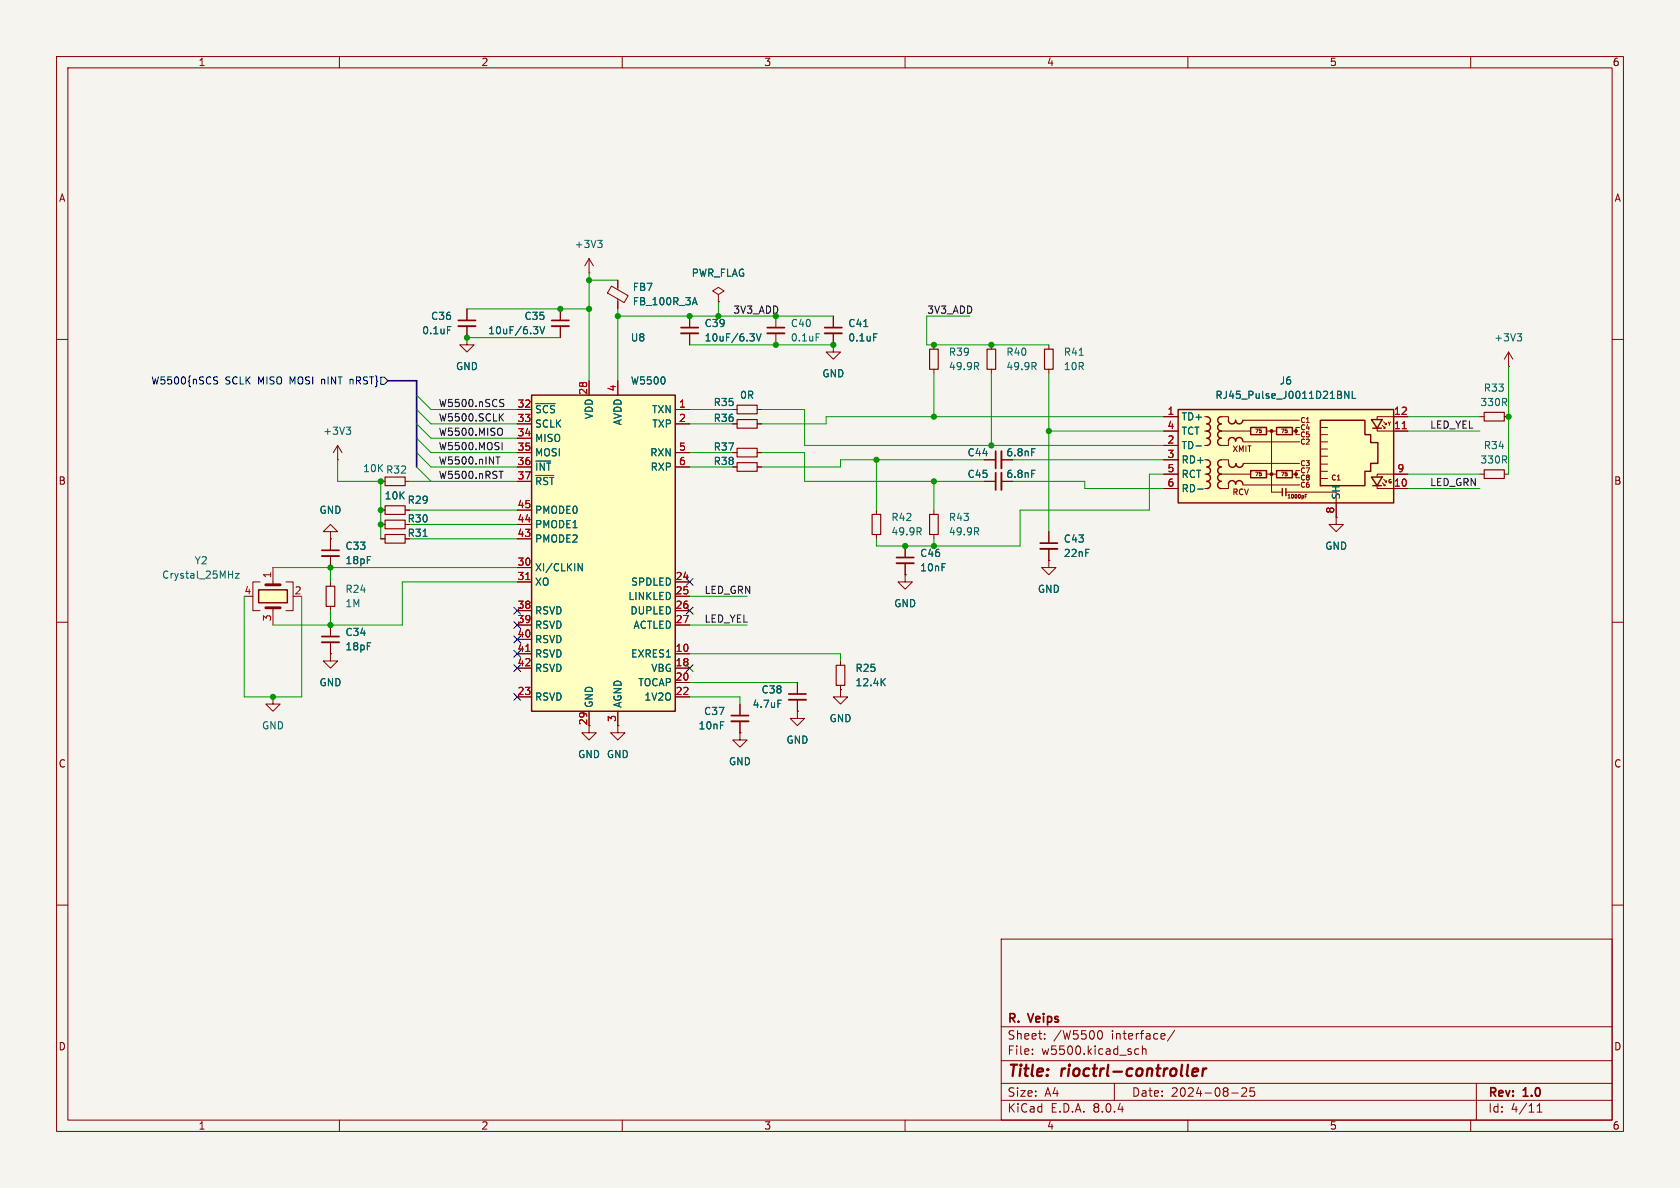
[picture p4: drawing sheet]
<svg xmlns="http://www.w3.org/2000/svg" width="297mm" height="210mm" viewBox="0 0 297 210" stroke-linecap="round" stroke-linejoin="round" font-family="sans-serif">
<path d="M0 0h297v210h-297z" fill="#f5f4ef" stroke="#f5f4ef" stroke-width=".18"/>
<g fill="none" stroke="#840000" stroke-width=".18">
<path d="M10 10h277v190h-277zM12 12h273v186h-273zM60 10v2M110 10v2M160 10v2M210 10v2M260 10v2M10 60h2M121.9 55.9v2M121.9 58.9v2.1M137.2 55.9v2M137.2 58.9v2.1"/>
<path d="M285 60h2M59.7 78.7l-.8 1.3M59.7 78.7v2.6M59.7 78.7l.8 1.3M129.5 72.4h.8M129.5 74.9h.8M133.9 72.4h.7M133.9 74.9h.7M165.1 61v.7M165.1 65.3v.7M175.3 61v.7M175.3 65.3v.7"/>
<path d="M185.4 61v.7M185.4 65.3v.7M58.4 94h1.3l-1.3-1.3-1.3 1.3h1.3v1.3M58.4 95.3h.1M58.4 95.3v2M58.4 98.3v2M59.7 81.3h.1M129.5 80h.8M129.5 82.6h.8M133.9 80h.7M133.9 82.6h.7M154.9 90.2v.7"/>
<path d="M154.9 94.5v.8M160 96.5v2.1M160 99.6v2M165.1 90.2v.7M165.1 94.5v.8M10 110h2M58.4 115.6v1.2h1.3l-1.3 1.3-1.3-1.3h1.3M58.4 115.6h.1M58.4 102.9v.7M58.4 107.2v.8M160 101.6v1.3h1.3l-1.3 1.2-1.3-1.2h1.3M160 101.6h.1"/>
<path d="M285 110h2M48.3 123.2v1.3h1.2l-1.2 1.2-1.3-1.2h1.3M48.3 123.2h.1M141 120.7v2M141 123.7v2M10 160h2M285 160h2M177 166h108v32h-108zM60 198v2M110 198v2M160 198v2M177 194.5h108"/>
<path d="M177 191.5h108M177 187.5h108M177 181.5h108M182.5 186.3v.1M182.5 185.5v.1M184.7 183.6v.1M184.7 182.8v.1M194 182.8l.2-.5 .2-.1a.81 .81 0 0 1 .6 .6 .81 .81 0 0 1-.3 .8h-.5l-.2-.5M197 191.5v3M200.7 186.3l.2 .1 .4-.1M201.3 185.5l-.4-.1-.2 .1M202 185.5l.2-.1 .3 .1 .1 .9"/>
<path d="M202 184.9v1.5M205.9 182.8l.1 .3-.8 .1M207.7 182.1l-1.3 2M210 198v2M217.7 193.2h1.2M219.5 192.4l.6-.1 .2 .1 .1 .3-.9 1.1h.9M221.7 192.3h-.7v.7l.2-.1h.5l.1 .3-.1 .5-.2 .1-.5-.1M260 198v2M261 191.5v6.5M271.7 196.6h.9M271.7 195.5l.5-.4v1.5"/>
</g>
<path d="M210.8 189.5l1-.1-.1-.4-.5-.1-.3 .3-.1 .9 .2 .1 .6-.1M212.7 188.9l-.2 1.3M213.3 188.9l-.4 .1-.2 .3" fill="none" stroke="#840000" stroke-width=".4"/>
<path d="M120.4 58.9h3M135.6 58.9h3.1M56.9 98.3h3M158.5 99.6h3M139.4 123.7h3.1" fill="none" stroke="#840000" stroke-width=".33"/>
<path d="M120.4 57.9h3M135.6 57.9h3.1M56.9 97.3h3M158.5 98.6h3M139.4 122.7h3.1" fill="none" stroke="#840000" stroke-width=".3"/>
<path d="M130.3 79.2h3.6v1.6h-3.6zM130.3 71.6h3.6v1.6h-3.6zM130.3 74.2h3.6v1.5h-3.6zM164.3 61.7h1.6v3.6h-1.6zM174.5 61.7h1.5v3.6h-1.5zM184.7 61.7h1.5v3.6h-1.5zM130.3 81.8h3.6v1.5h-3.6zM154.2 90.9h1.5v3.6h-1.5zM164.3 90.9h1.6v3.6h-1.6zM57.7 103.6h1.5v3.6h-1.5z" fill="none" stroke="#840000" stroke-width=".2"/>
<g fill="none" stroke="#006464" stroke-width=".18">
<path d="M132.6 59h.7l-.4 .5M133.1 59.5l.2 .2v.3l-.2 .3M133.7 59l.4 1.3 .4-1.3M144.3 59h.6M61.2 75.5h.8l-.4 .5M61.7 76l.3 .2v.3l-.3 .3M172.6 64.7l.4 .6M172.9 64.1l.1 .2-.1 .4M182.7 64.7l.5 .6M183.1 64.1l.1 .2-.1 .4M190.8 62.8h.7M162.4 94l.5 .6"/>
<path d="M162.7 93.3l.2 .2-.2 .4M172.6 94l.4 .6M172.9 93.3l.1 .2-.1 .4M137.5 123.8h.6"/>
</g>
<path d="M94 69.9h25.4v55.8h-25.4z" fill="#ffffc2"/>
<path d="M94 69.9h25.4v55.8h-25.4z" fill="none" stroke="#840000" stroke-width=".25"/>
<g fill="none" stroke="#840000" stroke-width=".18">
<path d="M82.5 59.7v1.3h1.3l-1.3 1.2-1.2-1.2h1.2M82.5 59.7h.1M82.5 54.6v2M82.5 57.7v2M99.1 54.6v2M99.1 57.7v2M104.1 48.3h.1M104.1 45.7v2.6M104.1 45.7l-.7 1.3M104.1 45.7l.8 1.3M108.1 50.6l2.9 1.7-.7 1.2-2.9-1.7zM109.2 49.5v1.7"/>
<path d="M109.2 52.9v1.7M127 52.1l1-.7-1-.6-1 .6 1 .7v1.2M127 53.3h.1M147.3 55.9v2M147.3 58.9v2.1M91.4 72.4h2.6M91.4 74.9h2.6M91.4 77.5h2.6M104.1 67.3v2.6M109.2 67.3v2.6M119.4 72.4h2.5M119.4 74.9h2.5"/>
<path d="M261.6 73.7h.8M265.9 73.7h.8M266.7 64.8h.1M266.7 62.2l-.8 1.3M266.7 62.2v2.6M266.7 62.2l.8 1.3M67.3 85.1h.8M67.3 95.3h.8M67.3 92.7h.8M67.3 90.2h.8M71.6 85.1h.8M71.6 90.2h.8"/>
<path d="M91.4 80h2.6M91.4 82.6h2.6M91.4 85.1h2.6M91.4 95.3h2.6M91.4 92.7h2.6M91.4 90.2h2.6M119.4 80h2.5M119.4 82.6h2.5M174 85.1h2M174 81.3h2M177 85.1h2.1M177 81.3h2.1"/>
<path d="M185.4 99.1v1.2h1.3l-1.3 1.3-1.3-1.3h1.3M185.4 99.1h.1M185.4 94v2M185.4 97v2.1M236.2 91.4v1.3h1.3l-1.3 1.3-1.3-1.3h1.3M236.2 91.4h.1M261.6 83.8h.8M265.9 83.8h.8M91.4 115.6h2.6M91.4 118.1h2.6M91.4 102.9h2.6M91.4 108h2.6"/>
<path d="M91.4 110.5h2.6M91.4 100.3h2.6M91.4 113h2.6M119.4 115.6h2.5M119.4 118.1h2.5M119.4 102.9h2.5M119.4 105.4h2.5M119.4 108h2.5M119.4 110.5h2.5M148.6 116.8v.8M91.4 123.2h2.6M104.1 125.7v3.8h1.3l-1.3 1.3-1.2-1.3h1.2"/>
<path d="M109.2 128.3v1.2h1.3l-1.3 1.3-1.3-1.3h1.3M109.2 128.3h.1M109.2 125.7v2.6M119.4 120.7h2.5M119.4 123.2h2.5M130.8 129.5v1.3h1.3l-1.3 1.3-1.3-1.3h1.3M130.8 129.5h.1M130.8 124.5v2M130.8 127.5v2M141 125.7v1.3h1.2l-1.2 1.3-1.3-1.3h1.3M141 125.7h.1M148.6 121.2v.7"/>
</g>
<g fill="none" stroke="#006464" stroke-width=".18">
<path d="M79.1 57.7h.6M94.3 57.7h.8l-.4 .5M94.8 58.2l.3 .3v.3l-.3 .2M95.4 57.7l.5 1.3 .4-1.3M105.7 42.5h.7l-.4 .5M106.2 43l.2 .2v.3l-.2 .3M122.5 53.5h.6M122.8 52.6l.4 1.3M152.7 57.7h.7M154.4 59h.7M268.2 59h.8l-.4 .5M268.8 59.5l.2 .2v.3l-.2 .3"/>
<path d="M94.7 71.3h3.5M182.4 79.3h.6M74.8 94.8h.7M94.7 84h3.2M102.2 99.6l.7 1.3v-1.3M182.4 83.1h.6M156.5 120l-.7 .7M156 120.5l.5 .7"/>
</g>
<path d="M93 102.5h.7M93 115.2h.7" fill="none" stroke="#a90000" stroke-width=".18"/>
<path d="M81 57.7h3.1M97.5 57.7h3.1M145.8 58.9h3M177 79.8v3M177 83.6v3M183.9 97h3M129.3 127.5h3" fill="none" stroke="#840000" stroke-width=".33"/>
<path d="M81 56.6h3.1M97.5 56.6h3.1M145.8 57.9h3M176 79.8v3M176 83.6v3M183.9 96h3M129.3 126.5h3" fill="none" stroke="#840000" stroke-width=".3"/>
<path d="M262.4 72.9h3.5v1.5h-3.5zM68.1 89.4h3.5v1.5h-3.5zM68.1 91.9h3.5v1.6h-3.5zM68.1 84.3h3.5v1.6h-3.5zM68.1 94.5h3.5v1.5h-3.5zM262.4 83.1h3.5v1.5h-3.5zM147.8 117.6h1.6v3.6h-1.6z" fill="none" stroke="#840000" stroke-width=".2"/>
<path d="M208.3 72.4h38.1v16.5h-38.1z" fill="#ffffc2"/>
<g fill="#840000" stroke="#840000" stroke-width=".18">
<circle cx="224.8" cy="83.8" r=".25"/>
<circle cx="224.8" cy="76.2" r=".25"/>
<circle cx="229.1" cy="83.8" r=".25"/>
<circle cx="229.1" cy="76.2" r=".25"/>
</g>
<g fill="none" stroke="#840000" stroke-width=".18">
<path d="M147.3 61v1.2h1.3l-1.3 1.3-1.3-1.3h1.3M147.3 61h.1M205.7 76.2h2.6M205.7 78.7h2.6M205.7 73.7h2.6M213 76.2h.4M213 78.7h.4M213 73.7h.4M215.9 73.7h1.3v.6M215.9 76.2h5.2M217.2 78.1v.6h-1.3M219.7 78.1h10"/>
<path d="M219.7 74.3h10M223.9 76.2h1.8M224.8 76.2v10.8h1.9M228.6 76.2h.5M229.7 75.6h-.6v1.2h.6M233.4 78.1h1.3M233.4 79.4h1.3M233.4 76.8h1.3M233.4 75.6h1.3M243.5 75.7v.5h5.4M244.3 75.2l.6 .5h-.3M244.6 74.5l.5 .6h-.2"/>
<path d="M244.9 75.4v.3M248.9 73.7h-5.4v.5M205.7 83.8h2.6M205.7 86.4h2.6M205.7 81.3h2.6M213 83.8h.4M213 86.4h.4M213 81.3h.4M215.9 81.3h1.3v.6M215.9 83.8h5.1M217.2 85.7v.7h-1.3M219.7 85.7h10"/>
<path d="M219.8 81.9h9.9M223.9 83.8h1.8M227.3 87h8.9M228.6 83.8h.5M229.7 83.2h-.6v1.3h.6M230.7 87.7h.2M230.7 87.4h.3M233.4 83.3h1.3M233.4 82h1.3M233.4 80.6h1.3M233.4 84.6h1.3M236.2 88.9v2.5"/>
<path d="M243.5 85.9v.5h5.4M244.3 85.3l.6 .6h-.3M244.6 84.7l.5 .5h-.2M244.9 85.6v.3M248.9 83.8h-5.4v.5M58.4 110.5v2M58.4 113.5v2.1M148.6 121.9v1.3h1.3l-1.3 1.3-1.3-1.3h1.3M148.6 121.9h.1"/>
</g>
<g fill="none" stroke="#840000" stroke-width=".25">
<path d="M208.3 72.4h38.1v16.5h-38.1zM213.4 73.7a.63 .63 0 0 1 .6 .6 .63 .63 0 0 1-.6 .6M213.4 74.9a.64 .64 0 0 1 .6 .7 .64 .64 0 0 1-.6 .6 .64 .64 0 0 1 .6 .6 .64 .64 0 0 1-.6 .7 .63 .63 0 0 1 .6 .6 .63 .63 0 0 1-.6 .6M215.9 73.7a.64 .64 0 0 0-.6 .6 .64 .64 0 0 0 .6 .6 .64 .64 0 0 0-.6 .7 .64 .64 0 0 0 .6 .6 .63 .63 0 0 0-.6 .6 .63 .63 0 0 0 .6 .7 .64 .64 0 0 0-.6 .6 .64 .64 0 0 0 .6 .6M219.7 74.3a.64 .64 0 0 1-.6 .6 .64 .64 0 0 1-.7-.6 .64 .64 0 0 1-.6 .6 .64 .64 0 0 1-.6-.6M219.7 78a.64 .64 0 0 0-.6-.7 .64 .64 0 0 0-.7 .7 .64 .64 0 0 0-.6-.7 .64 .64 0 0 0-.6 .7M221.1 75.6h2.8v1.2h-2.8zM225.7 75.6h2.8v1.2h-2.8zM233.4 74.3h7.9v2.5h1v1.4h1.3v3.7h-1.3v1.4h-1v2.6h-7.9zM242.4 74.2h1.9l-.8 1.5zM242.7 75.7h1.5M213.4 81.3a.63 .63 0 0 1 .6 .6 .63 .63 0 0 1-.6 .7 .64 .64 0 0 1 .6 .6 .64 .64 0 0 1-.6 .6 .64 .64 0 0 1 .6 .7 .64 .64 0 0 1-.6 .6 .64 .64 0 0 1 .6 .6 .64 .64 0 0 1-.6 .7"/>
<path d="M215.9 83.8a.63 .63 0 0 0-.6 .7 .63 .63 0 0 0 .6 .6 .64 .64 0 0 0-.6 .6 .64 .64 0 0 0 .6 .7M215.9 81.3a.64 .64 0 0 0-.6 .6 .64 .64 0 0 0 .6 .7 .63 .63 0 0 0-.6 .6 .63 .63 0 0 0 .6 .6M219.7 85.6a.64 .64 0 0 0-.6-.6 .64 .64 0 0 0-.7 .6 .64 .64 0 0 0-.6-.6 .64 .64 0 0 0-.6 .6M219.8 82a.64 .64 0 0 1-.7 .6 .64 .64 0 0 1-.6-.6 .64 .64 0 0 1-.6 .6 .64 .64 0 0 1-.7-.6M221.1 83.2h2.8v1.3h-2.8zM225.7 83.2h2.8v1.3h-2.8zM226.7 86.4v1.2M227.3 86.4v1.2M242.4 84.3h1.9l-.8 1.6zM242.7 85.9h1.5"/>
</g>
<path d="M247.9 75.8h.7" fill="none" stroke="#a90000" stroke-width=".18"/>
<path d="M211.4 78.8h1M238.5 69.2v1.2l-.8-1.2v1.2M239.1 69.2v1.2h.6M211.7 86.5h1" fill="none" stroke="#006464" stroke-width=".18"/>
<path d="M56.9 113.5h3" fill="none" stroke="#840000" stroke-width=".33"/>
<path d="M56.9 112.5h3" fill="none" stroke="#840000" stroke-width=".3"/>
<path d="M45.7 104.3h5.1v2.3h-5.1z" fill="#ffffc2"/>
<path d="M45.7 104.3h5.1v2.3h-5.1z" fill="none" stroke="#840000" stroke-width=".25"/>
<g fill="none" stroke="#840000" stroke-width=".18">
<path d="M82.5 59.7h.1M82.5 54.6v2M82.5 57.7v2M99.1 54.6v2M99.1 57.7v2M109.2 49.5v1.3M109.2 53.3v1.3M121.9 55.9v2M121.9 58.9v2.1M127 53.3h.1M147.3 55.9v2M147.3 58.9v2.1"/>
<path d="M91.4 72.4h2.6M91.4 74.9h2.6M91.4 77.5h2.6M104.1 67.3v2.6M109.2 67.3v2.6M119.4 72.4h2.5M119.4 74.9h2.5M129.5 72.4h.8M129.5 74.9h.8M133.9 72.4h.7M133.9 74.9h.7M147.3 61h.1"/>
<path d="M205.7 73.7h2.6M205.7 76.2h2.6M205.7 78.7h2.6M246.4 73.7h2.5M246.4 76.2h2.5M58.4 95.3h.1M58.4 95.3v2M58.4 98.3v2M67.3 95.3h.8M67.3 92.7h.8M67.3 90.2h.8M71.6 90.2h.8"/>
<path d="M91.4 80h2.6M91.4 82.6h2.6M91.4 85.1h2.6M91.4 95.3h2.6M91.4 92.7h2.6M91.4 90.2h2.6M119.4 80h2.5M119.4 82.6h2.5M129.5 80h.8M129.5 82.6h.8M133.9 80h.7M133.9 82.6h.7"/>
<path d="M160 96.5v2.1M160 99.6v2M174 85.1h2M174 81.3h2M177 85.1h2.1M177 81.3h2.1M185.4 99.1h.1M185.4 94v2M185.4 97v2.1M205.7 81.3h2.6M205.7 86.4h2.6M205.7 83.8h2.6"/>
<path d="M236.2 91.4h.1M236.2 88.9v2.5M246.4 86.4h2.5M246.4 83.8h2.5M44.4 105.4h.3M46 102.9h-1.3v5.1h1.3M48.3 100.3v3.1M48.3 107.4v3.1M50.5 102.9h1.3v5.1h-1.3M58.4 115.6h.1M58.4 110.5v2M58.4 113.5v2.1"/>
<path d="M91.4 115.6h2.6M91.4 118.1h2.6M91.4 102.9h2.6M91.4 108h2.6M91.4 110.5h2.6M91.4 100.3h2.6M91.4 113h2.6M119.4 105.4h2.5M119.4 115.6h2.5M119.4 118.1h2.5M119.4 102.9h2.5M119.4 108h2.5"/>
<path d="M119.4 110.5h2.5M148.6 116.8v.8M160 101.6h.1M91.4 123.2h2.6M104.1 125.7v2.6M109.2 128.3h.1M109.2 125.7v2.6M119.4 120.7h2.5M119.4 123.2h2.5M130.8 129.5h.1M130.8 124.5v2M130.8 127.5v2"/>
<path d="M141 125.7h.1M141 120.7v2M141 123.7v2M148.6 121.9h.1M148.6 121.2v.7"/>
</g>
<path d="M47 103.4h2.5M47 107.4h2.5" fill="none" stroke="#840000" stroke-width=".51"/>
<g fill="none" stroke="#006464" stroke-width=".18">
<path d="M79.1 57.7h.6M94.3 57.7h.8l-.4 .5M94.8 58.2l.3 .3v.3l-.3 .2M95.4 57.7l.5 1.3 .4-1.3M122.5 53.5h.6M122.8 52.6l.4 1.3M132.6 59h.7l-.4 .5M133.1 59.5l.2 .2v.3l-.2 .3M133.7 59l.4 1.3 .4-1.3M152.7 57.7h.7M154.4 59h.7M94.7 71.3h3.5"/>
<path d="M182.4 79.3h.6M211.4 78.8h1M238.5 69.2v1.2l-.8-1.2v1.2M239.1 69.2v1.2h.6M74.8 94.8h.7M94.7 84h3.2M102.2 99.6l.7 1.3v-1.3M182.4 83.1h.6M211.7 86.5h1M41.6 101.4h.7l-.7 .8h.7M156.5 120l-.7 .7M137.5 123.8h.6"/>
<path d="M156 120.5l.5 .7"/>
</g>
<g fill="none" stroke="#000084" stroke-width=".18">
<path d="M37.9 67.2l.5 .1 .1 .2-.1 .3-.5 .1M37.9 66.7h.6M61.9 67v.9M62.1 67l-.2 .2M67.3 66.7h.6l.7 .6-.7 .6h-.6zM90.8 112.4l1.2 1.2M90.8 117.5l1.2 1.2M90.8 115l1.2 1.2M90.8 107.3l1.2 1.3M90.8 109.9l1.2 1.2M92 112.4l-1.2 1.2M92 117.5l-1.2 1.2"/>
<path d="M92 115l-1.2 1.2M92 107.3l-1.2 1.3M92 109.9l-1.2 1.2M121.3 117.5l1.2 1.2M121.3 107.3l1.2 1.3M121.3 102.3l1.2 1.2M122.5 117.5l-1.2 1.2M122.5 107.3l-1.2 1.3M122.5 102.3l-1.2 1.2M90.8 122.6l1.2 1.2M92 122.6l-1.2 1.2"/>
</g>
<path d="M88.5 73.7l.5 .7M88.5 75.7h.1a.81 .81 0 0 1-.1 1.3M88.6 71.2l.3 .1 .2 .3-.3 .3h-.3M88.6 70.6l.5 .1M88.8 78.2v1.3M89 73.1l-.7 .8M87.7 80.8h.7M88 80.8v1.2M88.2 83.3h.7" fill="none" stroke="#0f0f0f" stroke-width=".18"/>
<path d="M68.6 67.3h5.1v15.3" fill="none" stroke="#000084" stroke-width=".3"/>
<g fill="none" stroke="#009600" stroke-width=".18">
<path d="M82.5 59.7h16.6M82.5 54.6h21.6M104.1 48.3v19M104.1 49.5h5.1M109.2 55.9h38.1M109.2 54.6v12.7M127 53.3v2.6M171.4 55.9h-7.6v5.1h21.6M73.7 77.5l2.5 2.5h15.2M73.7 69.9l2.5 2.5h15.2M73.7 72.4l2.5 2.5h15.2M73.7 74.9l2.5 2.6h15.2"/>
<path d="M121.9 61h25.4M121.9 72.4h7.6M121.9 74.9h7.6M134.6 72.4h7.6v6.3h63.5M165.1 66v7.7M175.3 66v12.7M185.4 76.2h20.3M185.4 66v28M205.7 73.7h-59.7v1.2h-11.4M248.9 76.2h12.7M248.9 73.7h12.7M266.7 64.8v19"/>
<path d="M59.7 81.3v3.8h7.6v10.2M72.4 90.2h19M72.4 85.1h19M72.4 92.7h19M72.4 95.3h19M73.7 80l2.5 2.6h15.2M73.7 82.6l2.5 2.5M121.9 80h7.6M121.9 82.6h7.6M134.6 80h7.6v5.1h31.8M154.9 81.3v8.9M165.1 85.1v5.1"/>
<path d="M165.1 95.3v1.2M174 81.3h-25.4v1.3h-14M179.1 85.1h12.7v1.3h13.9M179.1 81.3h26.6M205.7 83.8h-2.5v6.4h-22.9v6.3h-25.4v-1.2M248.9 83.8h12.7M248.9 86.4h12.7M43.2 105.4v17.8h10.1v-17.8M48.3 100.3h43.1M58.4 100.3v2.6M58.4 108v2.5M91.4 102.9h-20.3v7.6h-22.8"/>
<path d="M121.9 110.5h10.2M121.9 105.4h10.2M121.9 115.6h26.7v1.2M121.9 120.7h19.1M121.9 123.2h8.9v1.3"/>
</g>
<path d="M247.9 75.8h.7M93 102.5h.7M93 115.2h.7" fill="none" stroke="#a90000" stroke-width=".18"/>
<g fill="#009600" stroke="#009600" stroke-width=".18">
<circle cx="104.1" cy="54.6" r=".46"/>
<circle cx="99.1" cy="54.6" r=".46"/>
<circle cx="109.2" cy="55.9" r=".46"/>
<circle cx="104.1" cy="49.5" r=".46"/>
<circle cx="82.5" cy="59.7" r=".46"/>
<circle cx="154.9" cy="81.3" r=".46"/>
<circle cx="160" cy="96.5" r=".46"/>
<circle cx="48.3" cy="123.2" r=".46"/>
<circle cx="175.3" cy="78.7" r=".46"/>
<circle cx="185.4" cy="76.2" r=".46"/>
<circle cx="165.1" cy="85.1" r=".46"/>
<circle cx="165.1" cy="96.5" r=".46"/>
<circle cx="266.7" cy="73.7" r=".46"/>
<circle cx="165.1" cy="73.7" r=".46"/>
<circle cx="175.3" cy="61" r=".46"/>
<circle cx="58.4" cy="110.5" r=".46"/>
<circle cx="67.3" cy="90.2" r=".46"/>
<circle cx="58.4" cy="100.3" r=".46"/>
<circle cx="67.3" cy="92.7" r=".46"/>
<circle cx="67.3" cy="85.1" r=".46"/>
<circle cx="137.2" cy="61" r=".46"/>
<circle cx="165.1" cy="61" r=".46"/>
<circle cx="121.9" cy="55.9" r=".46"/>
<circle cx="127" cy="55.9" r=".46"/>
<circle cx="147.3" cy="61" r=".46"/>
</g>
<g font-size="2.8" fill="#840000">
<text x="178" y="190.9">Title:</text>
<text x="187.7" y="190.9">rioctrl-controller</text>
</g>
<g font-size="2.1" fill="#840000">
<text x="178" y="184">Sheet:</text>
<text x="178" y="181.2">R.</text>
<text x="182" y="181.2">Veips</text>
<text x="186.2" y="184">/W5500</text>
<text x="196.5" y="184">interface/</text>
<text x="178" y="186.7">File:</text>
<text x="184.1" y="186.7">w5500.kicad_sch</text>
<text x="178" y="196.9">KiCad</text>
<text x="178" y="194.1">Size:</text>
<text x="184.7" y="194.1">A4</text>
<text x="185.7" y="196.9">E.D.A.</text>
<text x="193.3" y="196.9">8.0.4</text>
<text x="200" y="194.1">Date:</text>
<text x="207" y="194.1">2024-08-25</text>
<text x="263" y="194.3">Rev:</text>
<text x="263" y="196.9">Id:</text>
<text x="267.1" y="196.9">4/11</text>
<text x="269.4" y="194.3">1.0</text>
</g>
<g font-size="1.8" fill="#840000">
<text x="35" y="11.9">1</text>
<text x="85" y="11.9">2</text>
<text x="135" y="11.9">3</text>
<text x="185" y="11.9">4</text>
<text x="235" y="11.9">5</text>
<text x="285" y="11.9">6</text>
<text x="10.3" y="35.9">A</text>
<text x="285.3" y="35.9">A</text>
<text x="10.3" y="85.9">B</text>
<text x="285.3" y="85.9">B</text>
<text x="72" y="92.6">R30</text>
<text x="72" y="95.1">R31</text>
<text x="10.3" y="135.9">C</text>
<text x="285.3" y="135.9">C</text>
<text x="10.3" y="185.9">D</text>
<text x="285.3" y="185.9">D</text>
<text x="35" y="199.9">1</text>
<text x="85" y="199.9">2</text>
<text x="135" y="199.9">3</text>
<text x="185" y="199.9">4</text>
<text x="235" y="199.9">5</text>
<text x="285" y="199.9">6</text>
</g>
<g font-size="1.8" fill="#006464">
<text x="101.5" y="44">+3V3</text>
<text x="111.8" y="51.6">FB7</text>
<text x="122.2" y="49.1">PWR_FLAG</text>
<text x="74.5" y="59.3">0.1uF</text>
<text x="76.1" y="56.7">C36</text>
<text x="86.2" y="59.3">10uF/6.3V</text>
<text x="92.6" y="56.7">C35</text>
<text x="111.8" y="54.2">FB_100R_3A</text>
<text x="124.5" y="58">C39</text>
<text x="139.7" y="58">C40</text>
<text x="149.9" y="58">C41</text>
<text x="80.5" y="65.6">GND</text>
<text x="111.4" y="60.6">U8</text>
<text x="124.5" y="60.6">10uF/6.3V</text>
<text x="139.7" y="60.6">0.1uF</text>
<text x="149.9" y="60.6">0.1uF</text>
<text x="167.6" y="65.6">49.9R</text>
<text x="167.6" y="63.1">R39</text>
<text x="177.8" y="65.6">49.9R</text>
<text x="177.8" y="63.1">R40</text>
<text x="188" y="63.1">R41</text>
<text x="188" y="65.6">10R</text>
<text x="264.1" y="60.6">+3V3</text>
<text x="111.4" y="68.2">W5500</text>
<text x="126.1" y="72">R35</text>
<text x="130.7" y="70.7">0R</text>
<text x="145.3" y="66.9">GND</text>
<text x="214.8" y="70.7">RJ45_Pulse_J0011D21BNL</text>
<text x="226.1" y="68.2">J6</text>
<text x="261.6" y="72">330R</text>
<text x="262.2" y="69.4">R33</text>
<text x="57" y="77.1">+3V3</text>
<text x="94.5" y="73.3">~{SCS}</text>
<text x="94.5" y="75.8">SCLK</text>
<text x="105" y="74.2" transform="rotate(-90 105 74.2)">VDD</text>
<text x="110.1" y="75.3" transform="rotate(-90 110.1 75.3)">AVDD</text>
<text x="115.2" y="73.3">TXN</text>
<text x="115.2" y="75.8">TXP</text>
<text x="126.1" y="74.8">R36</text>
<text x="208.8" y="74.5">TD+</text>
<text x="208.8" y="77.1">TCT</text>
<text x="64.1" y="83.7">10K R32</text>
<text x="94.5" y="78.3">MISO</text>
<text x="94.5" y="80.9">MOSI</text>
<text x="94.5" y="83.4">~{INT}</text>
<text x="114.9" y="80.9">RXN</text>
<text x="114.9" y="83.4">RXP</text>
<text x="126.1" y="79.9">R37</text>
<text x="126.1" y="82.4">R38</text>
<text x="171" y="80.9">C44</text>
<text x="177.8" y="80.9">6.8nF</text>
<text x="208.8" y="79.6">TD-</text>
<text x="208.8" y="82.1">RD+</text>
<text x="261.6" y="82.1">330R</text>
<text x="262.2" y="79.6">R34</text>
<text x="67.9" y="88.5">10K</text>
<text x="72" y="89.3">R29</text>
<text x="94.5" y="86">~{RST}</text>
<text x="171" y="84.7">C45</text>
<text x="177.8" y="84.7">6.8nF</text>
<text x="208.8" y="84.7">RCT</text>
<text x="208.8" y="87.2">RD-</text>
<text x="237.1" y="88.4" transform="rotate(-90 237.1 88.4)">SH</text>
<text x="56.4" y="91">GND</text>
<text x="94.5" y="93.6">PMODE1</text>
<text x="94.5" y="91">PMODE0</text>
<text x="157.5" y="94.8">49.9R</text>
<text x="157.5" y="92.3">R42</text>
<text x="167.6" y="94.8">49.9R</text>
<text x="167.6" y="92.3">R43</text>
<text x="34.3" y="100">Y2</text>
<text x="61" y="97.4">C33</text>
<text x="61" y="99.9">18pF</text>
<text x="94.5" y="101.2">XI/CLKIN</text>
<text x="94.5" y="96.1">PMODE2</text>
<text x="162.6" y="98.7">C46</text>
<text x="162.6" y="101.2">10nF</text>
<text x="188" y="96.1">C43</text>
<text x="188" y="98.7">22nF</text>
<text x="234.2" y="97.4">GND</text>
<text x="28.6" y="102.5">Crystal_25MHz</text>
<text x="61" y="107.5">1M</text>
<text x="61" y="105">R24</text>
<text x="94.5" y="103.7">XO</text>
<text x="111" y="106.3">LINKLED</text>
<text x="111.5" y="103.7">SPDLED</text>
<text x="158" y="107.5">GND</text>
<text x="183.4" y="105">GND</text>
<text x="61" y="112.6">C34</text>
<text x="94.5" y="108.8">RSVD</text>
<text x="94.5" y="111.4">RSVD</text>
<text x="94.5" y="113.9">RSVD</text>
<text x="111.4" y="108.8">DUPLED</text>
<text x="111.9" y="111.4">ACTLED</text>
<text x="61" y="115.2">18pF</text>
<text x="94.5" y="116.4">RSVD</text>
<text x="94.5" y="119">RSVD</text>
<text x="111.5" y="116.4">EXRES1</text>
<text x="115" y="119">VBG</text>
<text x="151.1" y="119">R25</text>
<text x="56.4" y="121.5">GND</text>
<text x="94.5" y="124.1">RSVD</text>
<text x="105" y="125.2" transform="rotate(-90 105 125.2)">GND</text>
<text x="110.1" y="125.2" transform="rotate(-90 110.1 125.2)">AGND</text>
<text x="112.7" y="121.5">TOCAP</text>
<text x="113.8" y="124.1">1V2O</text>
<text x="133" y="125.3">4.7uF</text>
<text x="134.5" y="122.8">C38</text>
<text x="151.1" y="121.5">12.4K</text>
<text x="46.2" y="129.1">GND</text>
<text x="123.4" y="129.1">10nF</text>
<text x="124.4" y="126.6">C37</text>
<text x="138.9" y="131.7">GND</text>
<text x="146.6" y="127.9">GND</text>
<text x="102.1" y="134.2">GND GND</text>
<text x="128.8" y="135.5">GND</text>
</g>
<text font-size="1.8" fill="#009600" x="129.5" y="55.5">3V3_ADD</text>
<g font-size="1.8" fill="#0f0f0f">
<text x="163.8" y="55.5">3V3_ADD</text>
<text x="77.5" y="72">W5500.nSCS</text>
<text x="77.5" y="74.6">W5500.SCLK</text>
<text x="77.5" y="77.1">W5500.MISO</text>
<text x="252.7" y="75.9">LED_YEL</text>
<text x="77.5" y="82.2">W5500.nINT</text>
<text x="77.5" y="79.7">W5500.MOSI</text>
<text x="77.5" y="84.7">W5500.nRST</text>
<text x="252.7" y="86">LED_GRN</text>
<text x="124.5" y="105.1">LED_GRN</text>
<text x="124.5" y="110.1">LED_YEL</text>
</g>
<g font-size="1.8" fill="#000084">
<text x="26.6" y="68.2">W5500{nSCS</text>
<text x="39.8" y="68.2">SCLK</text>
<text x="45.7" y="68.2">MISO</text>
<text x="51.5" y="68.2">MOSI</text>
<text x="57.3" y="68.2">nINT</text>
<text x="62.5" y="68.2">nRST}</text>
</g>
<g font-size="1.8" fill="#a90000">
<text x="103.9" y="69.9" transform="rotate(-90 103.9 69.9)">28</text>
<text x="109" y="69.3" transform="rotate(-90 109 69.3)">4</text>
<text x="91.4" y="72.1">32</text>
<text x="91.4" y="74.7">33</text>
<text x="91.4" y="77.2">34</text>
<text x="119.9" y="72.1">1</text>
<text x="119.9" y="74.7">2</text>
<text x="206.3" y="73.4">1</text>
<text x="206.3" y="75.9">4</text>
<text x="246.3" y="75.9">11</text>
<text x="246.3" y="73.4">12</text>
<text x="91.4" y="79.8">35</text>
<text x="91.4" y="82.3">36</text>
<text x="119.9" y="79.8">5</text>
<text x="119.9" y="82.3">6</text>
<text x="206.3" y="78.5">2</text>
<text x="206.3" y="81">3</text>
<text x="206.3" y="83.6">5</text>
<text x="246.9" y="83.6">9</text>
<text x="91.4" y="84.8">37</text>
<text x="91.4" y="89.9">45</text>
<text x="206.3" y="86.1">6</text>
<text x="246.3" y="86.1">10</text>
<text x="91.4" y="95">43</text>
<text x="91.4" y="92.5">44</text>
<text x="236" y="90.9" transform="rotate(-90 236 90.9)">8</text>
<text x="91.4" y="100.1">30</text>
<text x="43.1" y="105.2">4</text>
<text x="48" y="102.3" transform="rotate(-90 48 102.3)">1</text>
<text x="52" y="105.2">2</text>
<text x="91.4" y="102.6">31</text>
<text x="91.4" y="107.7">38</text>
<text x="119.3" y="102.6">24</text>
<text x="119.3" y="105.2">25</text>
<text x="119.3" y="107.7">26</text>
<text x="48" y="109.9" transform="rotate(-90 48 109.9)">3</text>
<text x="91.4" y="110.2">39</text>
<text x="91.4" y="112.8">40</text>
<text x="119.3" y="110.2">27</text>
<text x="91.4" y="115.3">41</text>
<text x="91.4" y="117.9">42</text>
<text x="119.3" y="115.3">10</text>
<text x="119.3" y="117.9">18</text>
<text x="91.4" y="122.9">23</text>
<text x="119.3" y="120.4">20</text>
<text x="119.3" y="122.9">22</text>
<text x="103.9" y="128.3" transform="rotate(-90 103.9 128.3)">29</text>
<text x="109" y="127.7" transform="rotate(-90 109 127.7)">3</text>
</g>
<g font-size="1.4" fill="#840000">
<text x="217.8" y="80.1">XMIT</text>
<text x="217.8" y="87.7">RCV</text>
</g>
<g font-size="1.2" fill="#840000">
<text x="229.8" y="74.9">C1</text>
<text x="229.8" y="76.2">C4</text>
<text x="229.8" y="77.4">C5</text>
<text x="229.8" y="78.7">C2</text>
<text x="229.8" y="82.5">C3</text>
<text x="229.8" y="83.8">C7</text>
<text x="229.8" y="86.3">C6</text>
<text x="229.8" y="85.1">C8</text>
<text x="235.3" y="85.1">C1</text>
</g>
<g font-size=".9" fill="#840000">
<text x="221.8" y="76.6">75</text>
<text x="226.4" y="76.6">75</text>
<text x="245.3" y="75.4">Y</text>
<text x="221.8" y="84.3">75</text>
<text x="226.4" y="84.3">75</text>
<text x="227.5" y="88.2">1000pF</text>
<text x="245.4" y="85.5">G</text>
</g>
</svg>
